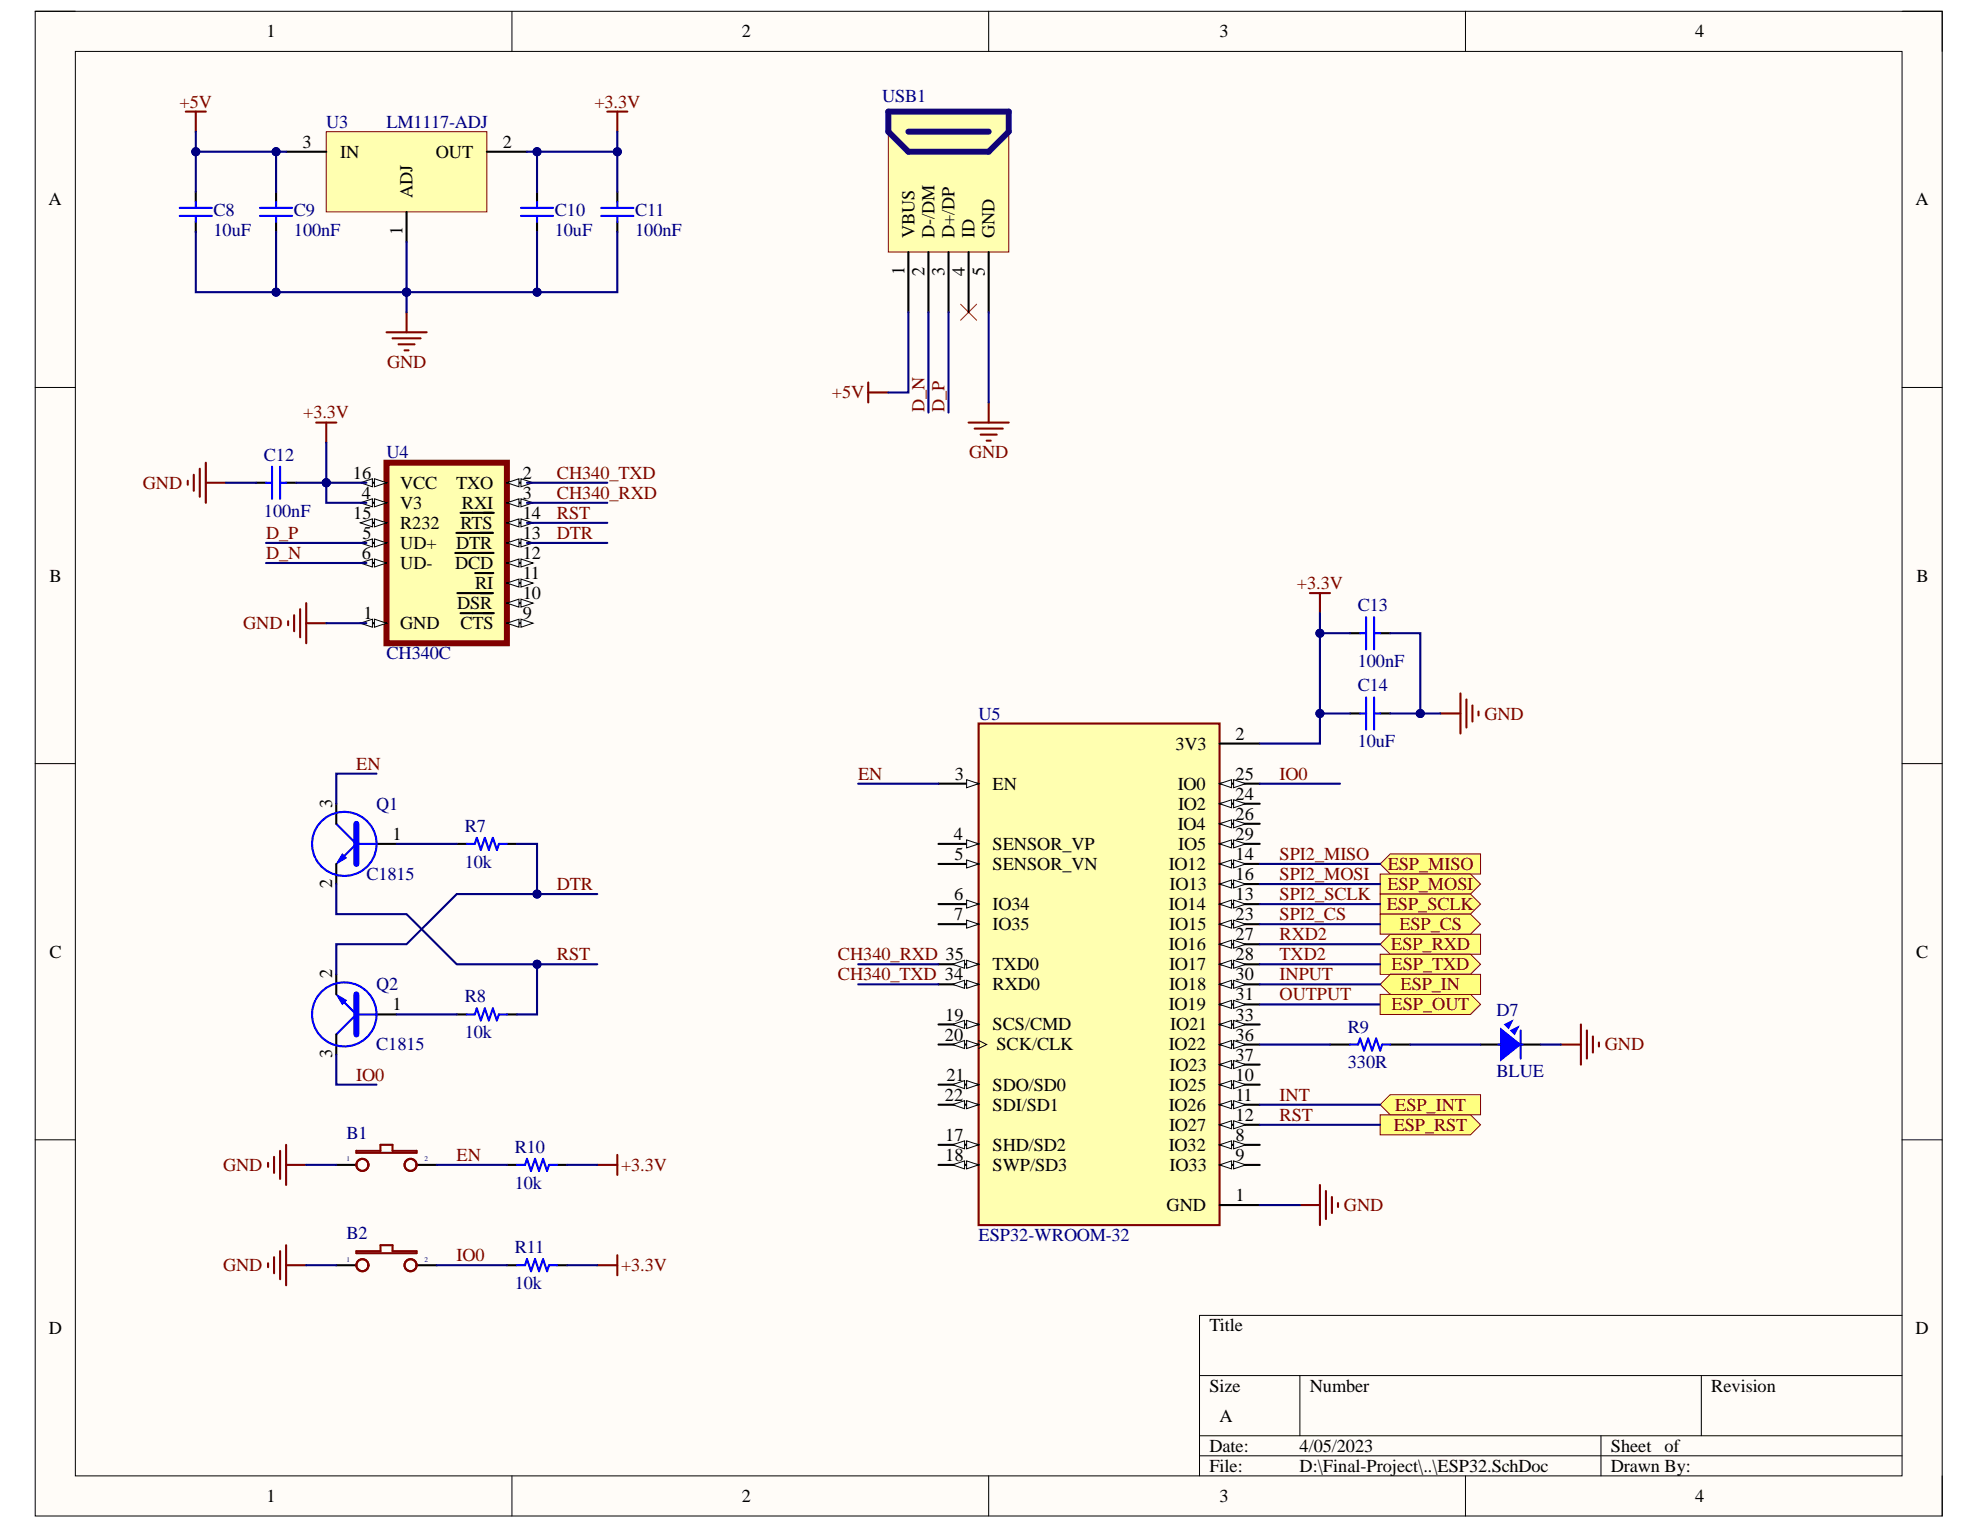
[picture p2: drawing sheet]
<svg xmlns="http://www.w3.org/2000/svg" width="279mm" height="216mm" viewBox="0 0 279 216" stroke-linecap="round" stroke-linejoin="round" font-family="sans-serif">
<path d="M5 1.6h269.1v212.3h-269.1z" fill-rule="evenodd" fill="#fffcf8"/>
<path d="M5 1.6h269.1v212.3h-269.1z" fill="none" stroke="#000" stroke-width=".14"/>
<path d="M10.6 7.3h257.8v201h-257.8z" fill-rule="evenodd" fill="#fffcf8"/>
<g fill="none" stroke="#000" stroke-width=".14">
<path d="M5 1.6h5.6M10.6 7.3h257.8v201h-257.8zM72.2 1.6v5.7M139.5 1.6v5.7M206.8 1.6v5.7M268.4 1.6h5.7v5.7M5 54.7h5.6M268.4 54.7h5.7M5 107.8h5.6M268.4 107.8h5.7M5 160.8h5.6M268.4 160.8h5.7"/>
<path d="M169.3 194.1h99.1M183.4 194.1v8.5M240.1 194.1v8.5M268.4 185.6h-99.1v22.7M72.2 208.3v5.6M139.5 208.3v5.6M169.3 202.6h99.1M169.3 205.4h99.1M206.8 208.3v5.6M225.9 202.6v5.7M274.1 208.3v5.6"/>
</g>
<path d="M184.8 83.7h2.9M186.3 83.7v2.8M183.4 170h2.9M186.3 167.2v5.7M187.1 168.1v3.9M188 168.9v2.3M188.8 169.8v.5" fill="none" stroke="#800000" stroke-width=".3"/>
<path d="M190.5 100.7h1.4M194.8 100.7h1.4" fill="none" stroke="#000" stroke-width=".3"/>
<path d="M192.8 98.4v4.5M193.9 98.4v4.5M191.9 100.7h.9M193.9 100.7h.9" fill="none" stroke="#00f" stroke-width=".3"/>
<path d="M138.1 102.1h34v70.8h-34z" fill-rule="evenodd" fill="#ffffb0"/>
<path d="M138.1 102.1h34v70.8h-34z" fill="none" stroke="#800000" stroke-width=".3"/>
<path d="M132.4 110.6h5.7" fill="none" stroke="#000" stroke-width=".3"/>
<path d="M136.4 110l1.7 .6-1.7 .6z" fill="#f8fcff"/>
<path d="M136.4 110l1.7 .6-1.7 .6z" fill="none" stroke="#000" stroke-width=".14"/>
<path d="M132.4 119.1h5.7" fill="none" stroke="#000" stroke-width=".3"/>
<path d="M136.4 118.5l1.7 .6-1.7 .5z" fill="#f8fcff"/>
<path d="M136.4 118.5l1.7 .6-1.7 .5z" fill="none" stroke="#000" stroke-width=".14"/>
<path d="M132.4 121.9h5.7" fill="none" stroke="#000" stroke-width=".3"/>
<path d="M136.4 121.3l1.7 .6-1.7 .6z" fill="#f8fcff"/>
<path d="M136.4 121.3l1.7 .6-1.7 .6z" fill="none" stroke="#000" stroke-width=".14"/>
<path d="M132.4 127.6h5.7" fill="none" stroke="#000" stroke-width=".3"/>
<path d="M136.4 127l1.7 .6-1.7 .5z" fill="#f8fcff"/>
<path d="M136.4 127l1.7 .6-1.7 .5z" fill="none" stroke="#000" stroke-width=".14"/>
<path d="M132.4 130.4h5.7" fill="none" stroke="#000" stroke-width=".3"/>
<path d="M136.4 129.8l1.7 .6-1.7 .6z" fill="#f8fcff"/>
<path d="M136.4 129.8l1.7 .6-1.7 .6z" fill="none" stroke="#000" stroke-width=".14"/>
<path d="M132.4 136.1h5.7" fill="none" stroke="#000" stroke-width=".3"/>
<path d="M136.4 135.5l1.7 .6-1.7 .5z" fill="#f8fcff"/>
<path d="M136.4 135.5l1.7 .6-1.7 .5z" fill="none" stroke="#000" stroke-width=".14"/>
<path d="M134.4 136.1l1.7-.6v1.1z" fill="#f8fcff"/>
<path d="M134.4 136.1l1.7-.6v1.1z" fill="none" stroke="#000" stroke-width=".14"/>
<path d="M132.4 138.9h5.7" fill="none" stroke="#000" stroke-width=".3"/>
<path d="M136.4 138.3l1.7 .6-1.7 .6z" fill="#f8fcff"/>
<path d="M136.4 138.3l1.7 .6-1.7 .6z" fill="none" stroke="#000" stroke-width=".14"/>
<path d="M134.4 138.9l1.7-.6v1.2z" fill="#f8fcff"/>
<path d="M134.4 138.9l1.7-.6v1.2z" fill="none" stroke="#000" stroke-width=".14"/>
<path d="M132.4 144.6h5.7" fill="none" stroke="#000" stroke-width=".3"/>
<path d="M136.4 144l1.7 .6-1.7 .5z" fill="#f8fcff"/>
<path d="M136.4 144l1.7 .6-1.7 .5z" fill="none" stroke="#000" stroke-width=".14"/>
<path d="M134.4 144.6l1.7-.6v1.1z" fill="#f8fcff"/>
<path d="M134.4 144.6l1.7-.6v1.1z" fill="none" stroke="#000" stroke-width=".14"/>
<path d="M132.4 147.4h5.7" fill="none" stroke="#000" stroke-width=".3"/>
<path d="M136.4 146.8l1.7 .6-1.7 .6z" fill="#f8fcff"/>
<path d="M136.4 146.8l1.7 .6-1.7 .6z" fill="none" stroke="#000" stroke-width=".14"/>
<path d="M134.4 147.4l1.7-.6v1.2z" fill="#f8fcff"/>
<path d="M134.4 147.4l1.7-.6v1.2zM138.1 146.8l1.1 .6-1.1 .6" fill="none" stroke="#000" stroke-width=".14"/>
<path d="M132.4 153.1h5.7" fill="none" stroke="#000" stroke-width=".3"/>
<path d="M136.4 152.5l1.7 .6-1.7 .5z" fill="#f8fcff"/>
<path d="M136.4 152.5l1.7 .6-1.7 .5z" fill="none" stroke="#000" stroke-width=".14"/>
<path d="M134.4 153.1l1.7-.6v1.1z" fill="#f8fcff"/>
<path d="M134.4 153.1l1.7-.6v1.1z" fill="none" stroke="#000" stroke-width=".14"/>
<path d="M132.4 155.9h5.7" fill="none" stroke="#000" stroke-width=".3"/>
<path d="M136.4 155.3l1.7 .6-1.7 .6z" fill="#f8fcff"/>
<path d="M136.4 155.3l1.7 .6-1.7 .6z" fill="none" stroke="#000" stroke-width=".14"/>
<path d="M134.4 155.9l1.7-.6v1.2z" fill="#f8fcff"/>
<path d="M134.4 155.9l1.7-.6v1.2z" fill="none" stroke="#000" stroke-width=".14"/>
<path d="M132.4 161.5h5.7" fill="none" stroke="#000" stroke-width=".3"/>
<path d="M136.4 161l1.7 .5-1.7 .6z" fill="#f8fcff"/>
<path d="M136.4 161l1.7 .5-1.7 .6z" fill="none" stroke="#000" stroke-width=".14"/>
<path d="M134.4 161.5l1.7-.5v1.1z" fill="#f8fcff"/>
<path d="M134.4 161.5l1.7-.5v1.1z" fill="none" stroke="#000" stroke-width=".14"/>
<path d="M132.4 164.4h5.7" fill="none" stroke="#000" stroke-width=".3"/>
<path d="M136.4 163.8l1.7 .6-1.7 .5z" fill="#f8fcff"/>
<path d="M136.4 163.8l1.7 .6-1.7 .5z" fill="none" stroke="#000" stroke-width=".14"/>
<path d="M134.4 164.4l1.7-.6v1.1z" fill="#f8fcff"/>
<path d="M134.4 164.4l1.7-.6v1.1z" fill="none" stroke="#000" stroke-width=".14"/>
<path d="M172.1 104.9h5.7M172.1 110.6h5.7" fill="none" stroke="#000" stroke-width=".3"/>
<path d="M172.1 110.6l1.7-.6v1.2z" fill="#f8fcff"/>
<path d="M172.1 110.6l1.7-.6v1.2z" fill="none" stroke="#000" stroke-width=".14"/>
<path d="M174.1 110l1.7 .6-1.7 .6z" fill="#f8fcff"/>
<path d="M174.1 110l1.7 .6-1.7 .6z" fill="none" stroke="#000" stroke-width=".14"/>
<path d="M172.1 113.4h5.7" fill="none" stroke="#000" stroke-width=".3"/>
<path d="M172.1 113.4l1.7-.5v1.1z" fill="#f8fcff"/>
<path d="M172.1 113.4l1.7-.5v1.1z" fill="none" stroke="#000" stroke-width=".14"/>
<path d="M174.1 112.9l1.7 .5-1.7 .6z" fill="#f8fcff"/>
<path d="M174.1 112.9l1.7 .5-1.7 .6z" fill="none" stroke="#000" stroke-width=".14"/>
<path d="M172.1 116.2h5.7" fill="none" stroke="#000" stroke-width=".3"/>
<path d="M172.1 116.2l1.7-.5v1.1z" fill="#f8fcff"/>
<path d="M172.1 116.2l1.7-.5v1.1z" fill="none" stroke="#000" stroke-width=".14"/>
<path d="M174.1 115.7l1.7 .5-1.7 .6z" fill="#f8fcff"/>
<path d="M174.1 115.7l1.7 .5-1.7 .6z" fill="none" stroke="#000" stroke-width=".14"/>
<path d="M172.1 119.1h5.7" fill="none" stroke="#000" stroke-width=".3"/>
<path d="M172.1 119.1l1.7-.6v1.1z" fill="#f8fcff"/>
<path d="M172.1 119.1l1.7-.6v1.1z" fill="none" stroke="#000" stroke-width=".14"/>
<path d="M174.1 118.5l1.7 .6-1.7 .5z" fill="#f8fcff"/>
<path d="M174.1 118.5l1.7 .6-1.7 .5z" fill="none" stroke="#000" stroke-width=".14"/>
<path d="M172.1 121.9h5.7" fill="none" stroke="#000" stroke-width=".3"/>
<path d="M172.1 121.9l1.7-.6v1.2z" fill="#f8fcff"/>
<path d="M172.1 121.9l1.7-.6v1.2z" fill="none" stroke="#000" stroke-width=".14"/>
<path d="M174.1 121.3l1.7 .6-1.7 .6z" fill="#f8fcff"/>
<path d="M174.1 121.3l1.7 .6-1.7 .6z" fill="none" stroke="#000" stroke-width=".14"/>
<path d="M172.1 124.8h5.7" fill="none" stroke="#000" stroke-width=".3"/>
<path d="M172.1 124.8l1.7-.6v1.1z" fill="#f8fcff"/>
<path d="M172.1 124.8l1.7-.6v1.1z" fill="none" stroke="#000" stroke-width=".14"/>
<path d="M174.1 124.2l1.7 .6-1.7 .5z" fill="#f8fcff"/>
<path d="M174.1 124.2l1.7 .6-1.7 .5z" fill="none" stroke="#000" stroke-width=".14"/>
<path d="M172.1 127.6h5.7" fill="none" stroke="#000" stroke-width=".3"/>
<path d="M172.1 127.6l1.7-.6v1.1z" fill="#f8fcff"/>
<path d="M172.1 127.6l1.7-.6v1.1z" fill="none" stroke="#000" stroke-width=".14"/>
<path d="M174.1 127l1.7 .6-1.7 .5z" fill="#f8fcff"/>
<path d="M174.1 127l1.7 .6-1.7 .5z" fill="none" stroke="#000" stroke-width=".14"/>
<path d="M172.1 130.4h5.7" fill="none" stroke="#000" stroke-width=".3"/>
<path d="M172.1 130.4l1.7-.6v1.2z" fill="#f8fcff"/>
<path d="M172.1 130.4l1.7-.6v1.2z" fill="none" stroke="#000" stroke-width=".14"/>
<path d="M174.1 129.8l1.7 .6-1.7 .6z" fill="#f8fcff"/>
<path d="M174.1 129.8l1.7 .6-1.7 .6z" fill="none" stroke="#000" stroke-width=".14"/>
<path d="M172.1 133.2h5.7" fill="none" stroke="#000" stroke-width=".3"/>
<path d="M172.1 133.2l1.7-.5v1.1z" fill="#f8fcff"/>
<path d="M172.1 133.2l1.7-.5v1.1z" fill="none" stroke="#000" stroke-width=".14"/>
<path d="M174.1 132.7l1.7 .5-1.7 .6z" fill="#f8fcff"/>
<path d="M174.1 132.7l1.7 .5-1.7 .6z" fill="none" stroke="#000" stroke-width=".14"/>
<path d="M172.1 136.1h5.7" fill="none" stroke="#000" stroke-width=".3"/>
<path d="M172.1 136.1l1.7-.6v1.1z" fill="#f8fcff"/>
<path d="M172.1 136.1l1.7-.6v1.1z" fill="none" stroke="#000" stroke-width=".14"/>
<path d="M174.1 135.5l1.7 .6-1.7 .5z" fill="#f8fcff"/>
<path d="M174.1 135.5l1.7 .6-1.7 .5z" fill="none" stroke="#000" stroke-width=".14"/>
<path d="M172.1 138.9h5.7" fill="none" stroke="#000" stroke-width=".3"/>
<path d="M172.1 138.9l1.7-.6v1.2z" fill="#f8fcff"/>
<path d="M172.1 138.9l1.7-.6v1.2z" fill="none" stroke="#000" stroke-width=".14"/>
<path d="M174.1 138.3l1.7 .6-1.7 .6z" fill="#f8fcff"/>
<path d="M174.1 138.3l1.7 .6-1.7 .6z" fill="none" stroke="#000" stroke-width=".14"/>
<path d="M172.1 141.7h5.7" fill="none" stroke="#000" stroke-width=".3"/>
<path d="M172.1 141.7l1.7-.5v1.1z" fill="#f8fcff"/>
<path d="M172.1 141.7l1.7-.5v1.1z" fill="none" stroke="#000" stroke-width=".14"/>
<path d="M174.1 141.2l1.7 .5-1.7 .6z" fill="#f8fcff"/>
<path d="M174.1 141.2l1.7 .5-1.7 .6z" fill="none" stroke="#000" stroke-width=".14"/>
<path d="M172.1 144.6h5.7" fill="none" stroke="#000" stroke-width=".3"/>
<path d="M172.1 144.6l1.7-.6v1.1z" fill="#f8fcff"/>
<path d="M172.1 144.6l1.7-.6v1.1z" fill="none" stroke="#000" stroke-width=".14"/>
<path d="M174.1 144l1.7 .6-1.7 .5z" fill="#f8fcff"/>
<path d="M174.1 144l1.7 .6-1.7 .5z" fill="none" stroke="#000" stroke-width=".14"/>
<path d="M172.1 147.4h5.7" fill="none" stroke="#000" stroke-width=".3"/>
<path d="M172.1 147.4l1.7-.6v1.2z" fill="#f8fcff"/>
<path d="M172.1 147.4l1.7-.6v1.2z" fill="none" stroke="#000" stroke-width=".14"/>
<path d="M174.1 146.8l1.7 .6-1.7 .6z" fill="#f8fcff"/>
<path d="M174.1 146.8l1.7 .6-1.7 .6z" fill="none" stroke="#000" stroke-width=".14"/>
<path d="M172.1 150.2h5.7" fill="none" stroke="#000" stroke-width=".3"/>
<path d="M172.1 150.2l1.7-.5v1.1z" fill="#f8fcff"/>
<path d="M172.1 150.2l1.7-.5v1.1z" fill="none" stroke="#000" stroke-width=".14"/>
<path d="M174.1 149.7l1.7 .5-1.7 .6z" fill="#f8fcff"/>
<path d="M174.1 149.7l1.7 .5-1.7 .6z" fill="none" stroke="#000" stroke-width=".14"/>
<path d="M172.1 153.1h5.7" fill="none" stroke="#000" stroke-width=".3"/>
<path d="M172.1 153.1l1.7-.6v1.1z" fill="#f8fcff"/>
<path d="M172.1 153.1l1.7-.6v1.1z" fill="none" stroke="#000" stroke-width=".14"/>
<path d="M174.1 152.5l1.7 .6-1.7 .5z" fill="#f8fcff"/>
<path d="M174.1 152.5l1.7 .6-1.7 .5z" fill="none" stroke="#000" stroke-width=".14"/>
<path d="M172.1 155.9h5.7" fill="none" stroke="#000" stroke-width=".3"/>
<path d="M172.1 155.9l1.7-.6v1.2z" fill="#f8fcff"/>
<path d="M172.1 155.9l1.7-.6v1.2z" fill="none" stroke="#000" stroke-width=".14"/>
<path d="M174.1 155.3l1.7 .6-1.7 .6z" fill="#f8fcff"/>
<path d="M174.1 155.3l1.7 .6-1.7 .6z" fill="none" stroke="#000" stroke-width=".14"/>
<path d="M172.1 158.7h5.7" fill="none" stroke="#000" stroke-width=".3"/>
<path d="M172.1 158.7l1.7-.5v1.1z" fill="#f8fcff"/>
<path d="M172.1 158.7l1.7-.5v1.1z" fill="none" stroke="#000" stroke-width=".14"/>
<path d="M174.1 158.2l1.7 .5-1.7 .6z" fill="#f8fcff"/>
<path d="M174.1 158.2l1.7 .5-1.7 .6z" fill="none" stroke="#000" stroke-width=".14"/>
<path d="M172.1 161.6h5.7" fill="none" stroke="#000" stroke-width=".3"/>
<path d="M172.1 161.6l1.7-.6v1.1z" fill="#f8fcff"/>
<path d="M172.1 161.6l1.7-.6v1.1z" fill="none" stroke="#000" stroke-width=".14"/>
<path d="M174.1 161l1.7 .6-1.7 .5z" fill="#f8fcff"/>
<path d="M174.1 161l1.7 .6-1.7 .5z" fill="none" stroke="#000" stroke-width=".14"/>
<path d="M172.1 164.4h5.7" fill="none" stroke="#000" stroke-width=".3"/>
<path d="M172.1 164.4l1.7-.6v1.1z" fill="#f8fcff"/>
<path d="M172.1 164.4l1.7-.6v1.1z" fill="none" stroke="#000" stroke-width=".14"/>
<path d="M174.1 163.8l1.7 .6-1.7 .5z" fill="#f8fcff"/>
<path d="M174.1 163.8l1.7 .6-1.7 .5z" fill="none" stroke="#000" stroke-width=".14"/>
<path d="M172.1 170h5.7" fill="none" stroke="#000" stroke-width=".3"/>
<path d="M46 18.6h22.7v11.3h-22.7z" fill-rule="evenodd" fill="#ffffb0"/>
<path d="M46 18.6h22.7v11.3h-22.7z" fill="none" stroke="#800000" stroke-width=".14"/>
<path d="M27.6 27.1v1.4M27.6 31.3v1.4M39 27.1v1.4M39 31.3v1.4M40.4 21.4h5.6M57.4 29.9v4.3M68.7 21.4h5.7M75.8 27.1v1.4M75.8 31.3v1.4M87.1 27.1v1.4M87.1 31.3v1.4" fill="none" stroke="#000" stroke-width=".3"/>
<g fill="none" stroke="#00f" stroke-width=".3">
<path d="M25.4 30.5h4.5M25.4 29.3h4.5M27.6 28.5v.8M27.6 30.5v.8M36.7 30.5h4.5M36.7 29.3h4.5M39 28.5v.8M39 30.5v.8M73.5 30.5h4.5M73.5 29.3h4.5M75.8 28.5v.8M75.8 30.5v.8"/>
<path d="M84.8 30.5h4.6M84.8 29.3h4.6M87.1 28.5v.8M87.1 30.5v.8"/>
</g>
<g fill="none" stroke="#800000" stroke-width=".3">
<path d="M26.2 15.7h2.8M27.6 15.7v2.9M85.7 15.7h2.8M87.1 15.7v2.9M54.5 46.9h5.7M55.4 47.7h4M56.2 48.6h2.3M57.1 49.4h.6M57.4 44.1v2.8M40.7 87.7v.5M41.5 86.8v2.3M42.4 86v3.9"/>
<path d="M43.2 85.1v5.7M43.2 87.9h2.8"/>
</g>
<path d="M54.5 65.3h17v25.5h-17z" fill-rule="evenodd" fill="#ffffb0"/>
<path d="M54.5 65.3h17v25.5h-17z" fill="none" stroke="#800000" stroke-width=".84"/>
<path d="M51.7 68.1h2.8" fill="none" stroke="#000" stroke-width=".3"/>
<path d="M52.8 67.6l1.7 .5-1.7 .6z" fill="#f8fcff"/>
<path d="M52.8 67.6l1.7 .5-1.7 .6z" fill="none" stroke="#000" stroke-width=".14"/>
<path d="M50.9 68.1l1.7-.5v1.1z" fill="#f8fcff"/>
<path d="M50.9 68.1l1.7-.5v1.1z" fill="none" stroke="#000" stroke-width=".14"/>
<path d="M51.7 71h2.8" fill="none" stroke="#000" stroke-width=".3"/>
<path d="M52.8 70.4l1.7 .6-1.7 .5z" fill="#f8fcff"/>
<path d="M52.8 70.4l1.7 .6-1.7 .5z" fill="none" stroke="#000" stroke-width=".14"/>
<path d="M50.9 71l1.7-.6v1.1z" fill="#f8fcff"/>
<path d="M50.9 71l1.7-.6v1.1z" fill="none" stroke="#000" stroke-width=".14"/>
<path d="M51.7 73.8h2.8" fill="none" stroke="#000" stroke-width=".3"/>
<path d="M52.8 73.2l1.7 .6-1.7 .6z" fill="#f8fcff"/>
<path d="M52.8 73.2l1.7 .6-1.7 .6z" fill="none" stroke="#000" stroke-width=".14"/>
<path d="M50.9 73.8l1.7-.6v1.2z" fill="#f8fcff"/>
<path d="M50.9 73.8l1.7-.6v1.2z" fill="none" stroke="#000" stroke-width=".14"/>
<path d="M51.7 76.6h2.8" fill="none" stroke="#000" stroke-width=".3"/>
<path d="M52.8 76l1.7 .6-1.7 .6z" fill="#f8fcff"/>
<path d="M52.8 76l1.7 .6-1.7 .6z" fill="none" stroke="#000" stroke-width=".14"/>
<path d="M50.9 76.6l1.7-.6v1.2z" fill="#f8fcff"/>
<path d="M50.9 76.6l1.7-.6v1.2z" fill="none" stroke="#000" stroke-width=".14"/>
<path d="M51.7 79.4h2.8" fill="none" stroke="#000" stroke-width=".3"/>
<path d="M52.8 78.9l1.7 .5-1.7 .6z" fill="#f8fcff"/>
<path d="M52.8 78.9l1.7 .5-1.7 .6z" fill="none" stroke="#000" stroke-width=".14"/>
<path d="M50.9 79.4l1.7-.5v1.1z" fill="#f8fcff"/>
<path d="M50.9 79.4l1.7-.5v1.1z" fill="none" stroke="#000" stroke-width=".14"/>
<path d="M51.7 87.9h2.8" fill="none" stroke="#000" stroke-width=".3"/>
<path d="M52.8 87.4l1.7 .5-1.7 .6z" fill="#f8fcff"/>
<path d="M52.8 87.4l1.7 .5-1.7 .6z" fill="none" stroke="#000" stroke-width=".14"/>
<path d="M50.9 87.9l1.7-.5v1.1z" fill="#f8fcff"/>
<path d="M50.9 87.9l1.7-.5v1.1z" fill="none" stroke="#000" stroke-width=".14"/>
<path d="M71.5 68.1h2.9" fill="none" stroke="#000" stroke-width=".3"/>
<path d="M71.5 68.1l1.7-.5v1.1z" fill="#f8fcff"/>
<path d="M71.5 68.1l1.7-.5v1.1z" fill="none" stroke="#000" stroke-width=".14"/>
<path d="M73.5 67.6l1.7 .5-1.7 .6z" fill="#f8fcff"/>
<path d="M73.5 67.6l1.7 .5-1.7 .6z" fill="none" stroke="#000" stroke-width=".14"/>
<path d="M71.5 71h2.9" fill="none" stroke="#000" stroke-width=".3"/>
<path d="M71.5 71l1.7-.6v1.1z" fill="#f8fcff"/>
<path d="M71.5 71l1.7-.6v1.1z" fill="none" stroke="#000" stroke-width=".14"/>
<path d="M73.5 70.4l1.7 .6-1.7 .5z" fill="#f8fcff"/>
<path d="M73.5 70.4l1.7 .6-1.7 .5z" fill="none" stroke="#000" stroke-width=".14"/>
<path d="M71.5 73.8h2.9" fill="none" stroke="#000" stroke-width=".3"/>
<path d="M71.5 73.8l1.7-.6v1.2z" fill="#f8fcff"/>
<path d="M71.5 73.8l1.7-.6v1.2z" fill="none" stroke="#000" stroke-width=".14"/>
<path d="M73.5 73.2l1.7 .6-1.7 .6z" fill="#f8fcff"/>
<path d="M73.5 73.2l1.7 .6-1.7 .6z" fill="none" stroke="#000" stroke-width=".14"/>
<path d="M65 72.4h4.7M71.5 76.6h2.9" fill="none" stroke="#000" stroke-width=".3"/>
<path d="M71.5 76.6l1.7-.6v1.2z" fill="#f8fcff"/>
<path d="M71.5 76.6l1.7-.6v1.2z" fill="none" stroke="#000" stroke-width=".14"/>
<path d="M73.5 76l1.7 .6-1.7 .6z" fill="#f8fcff"/>
<path d="M73.5 76l1.7 .6-1.7 .6z" fill="none" stroke="#000" stroke-width=".14"/>
<path d="M64.4 75.2h5.1M71.5 79.4h2.9" fill="none" stroke="#000" stroke-width=".3"/>
<path d="M71.5 79.4l1.7-.5v1.1z" fill="#f8fcff"/>
<path d="M71.5 79.4l1.7-.5v1.1z" fill="none" stroke="#000" stroke-width=".14"/>
<path d="M73.5 78.9l1.7 .5-1.7 .6z" fill="#f8fcff"/>
<path d="M73.5 78.9l1.7 .5-1.7 .6z" fill="none" stroke="#000" stroke-width=".14"/>
<path d="M64.2 78h5.4M71.5 82.3h2.9" fill="none" stroke="#000" stroke-width=".3"/>
<path d="M71.5 82.3l1.7-.6v1.1z" fill="#f8fcff"/>
<path d="M71.5 82.3l1.7-.6v1.1z" fill="none" stroke="#000" stroke-width=".14"/>
<path d="M73.5 81.7l1.7 .6-1.7 .5z" fill="#f8fcff"/>
<path d="M73.5 81.7l1.7 .6-1.7 .5z" fill="none" stroke="#000" stroke-width=".14"/>
<path d="M67.1 80.9h2.5M71.5 85.1h2.9" fill="none" stroke="#000" stroke-width=".3"/>
<path d="M71.5 85.1l1.7-.6v1.2z" fill="#f8fcff"/>
<path d="M71.5 85.1l1.7-.6v1.2z" fill="none" stroke="#000" stroke-width=".14"/>
<path d="M73.5 84.5l1.7 .6-1.7 .6z" fill="#f8fcff"/>
<path d="M73.5 84.5l1.7 .6-1.7 .6z" fill="none" stroke="#000" stroke-width=".14"/>
<path d="M64.6 83.7h4.9M71.5 87.9h2.9" fill="none" stroke="#000" stroke-width=".3"/>
<path d="M71.5 87.9l1.7-.5v1.1z" fill="#f8fcff"/>
<path d="M71.5 87.9l1.7-.5v1.1z" fill="none" stroke="#000" stroke-width=".14"/>
<path d="M73.5 87.4l1.7 .5-1.7 .6z" fill="#f8fcff"/>
<path d="M73.5 87.4l1.7 .5-1.7 .6z" fill="none" stroke="#000" stroke-width=".14"/>
<path d="M36.1 68.1h1.4M40.4 68.1h1.4M65 86.5h4.7" fill="none" stroke="#000" stroke-width=".3"/>
<path d="M44.6 59.6h2.9M46 59.6v2.9M26.5 67.8v.6M27.3 67v2.3M28.2 66.1v4M29 65.3v5.7M29 68.1h2.9" fill="none" stroke="#800000" stroke-width=".3"/>
<path d="M37.5 68.1h.9M38.4 65.9v4.5M39.5 65.9v4.5M39.5 68.1h.9M48 140.9l2.3 2.2-2.8 2.9" fill="none" stroke="#00f" stroke-width=".3"/>
<path d="M50.3 140.3v5.7" fill="none" stroke="#00f" stroke-width=".84"/>
<path d="M47.5 140.3l1.4 .9-.6 .5z" fill="#00f"/>
<path d="M47.5 140.3l1.4 .9-.6 .5z" fill="none" stroke="#00f" stroke-width=".14"/>
<path d="M47.5 137.5v2.8M47.5 146v2.8M53.1 143.1h2.9" fill="none" stroke="#000" stroke-width=".3"/>
<path d="M47.5 116.3l2.8 2.8-2.3 2.2M44.6 141a4.6 4.6 0 0 1 7.7-.5 4.6 4.6 0 0 1-2.9 7.1 4.6 4.6 0 0 1-5.2-5.6l.3-.8M50.3 143.1h2.8" fill="none" stroke="#00f" stroke-width=".3"/>
<path d="M50.3 116.3v5.6" fill="none" stroke="#00f" stroke-width=".84"/>
<path d="M48.3 120.5l.6 .6-1.4 .8z" fill="#00f"/>
<path d="M48.3 120.5l.6 .6-1.4 .8z" fill="none" stroke="#00f" stroke-width=".14"/>
<path d="M47.5 113.4v2.9M53.1 119.1h2.9M64.5 119.1h1.4M71.5 119.1h1.4M47.5 121.9v2.8M64.5 143.1h1.4M71.5 143.1h1.4M71.5 164.4h1.4M71.5 178.5h1.4M78.6 164.4h1.4M78.6 178.5h1.4" fill="none" stroke="#000" stroke-width=".3"/>
<path d="M50.3 119.1h2.8M65.9 119.1h1.1l.3-.9 .5 1.7 .6-1.7 .6 1.7 .5-1.7 .6 1.7 .3-.8h1.1M44.5 121a4.5 4.5 0 0 1 4.1-6.5 4.5 4.5 0 0 1 4.1 6.5 4.5 4.5 0 0 1-7.7 .9l-.4-.7M65.9 143.1h1.1l.3-.8 .5 1.7 .6-1.7 .6 1.7 .5-1.7 .6 1.7 .3-.9h1.1M72.9 164.4h1.2l.3-.9 .5 1.7 .6-1.7 .6 1.7 .5-1.7 .6 1.7 .3-.8h1.1M72.9 178.5h1.2l.3-.8 .5 1.7 .6-1.7 .6 1.7 .5-1.7 .6 1.7 .3-.9h1.1" fill="none" stroke="#00f" stroke-width=".3"/>
<g fill="none" stroke="#800000" stroke-width=".3">
<path d="M122.5 54v2.8M122.5 55.4h2.8M136.7 59.6h5.6M139.5 56.8v2.8M137.5 60.5h4M138.4 61.3h2.2M139.2 62.2h.6M37.8 164.1v.6M37.8 178.3v.5M38.7 163.2v2.3M38.7 177.4v2.3M39.5 162.4v4"/>
<path d="M39.5 176.6v3.9M40.4 161.5v5.7M40.4 175.7v5.7M40.4 178.5h2.8M40.4 164.4h2.8M84.3 178.5h2.8M84.3 164.4h2.8M87.1 163v2.8M87.1 177.1v2.9"/>
</g>
<path d="M135.5 42.9l2.3 2.3M137.8 42.9l-2.3 2.3" fill="none" stroke="#f00" stroke-width=".14"/>
<path d="M125.3 15.7h17v19.9h-17z" fill-rule="evenodd" fill="#ffffb0"/>
<path d="M125.3 15.7h17v19.9h-17z" fill="none" stroke="#800000" stroke-width=".14"/>
<path d="M128.2 35.6v8.5M131 35.6v8.5M133.8 35.6v8.5M136.7 35.6v8.5M139.5 35.6v8.5M190.5 89.4h1.4M194.8 89.4h1.4" fill="none" stroke="#000" stroke-width=".3"/>
<path d="M125.3 15.7h17v2.9l-2.8 2.8h-11.3l-2.9-2.8zM128.2 18.6h11.3" fill="none" stroke="#11037f" stroke-width=".84"/>
<path d="M191.9 89.4h.9M192.8 87.1v4.5M193.9 87.1v4.5M193.9 89.4h.9" fill="none" stroke="#00f" stroke-width=".3"/>
<path d="M206.1 97.8v5.7M206.9 98.7v4M207.8 99.5v2.3M203.3 100.7h2.8M208.6 100.4v.6" fill="none" stroke="#800000" stroke-width=".3"/>
<path d="M194.8 133.2l1.4-1.4h12.7v2.9h-12.7z" fill-rule="evenodd" fill="#ffff80"/>
<path d="M194.8 133.2l1.4-1.4h12.7v2.9h-12.7z" fill="none" stroke="#800000" stroke-width=".14"/>
<path d="M194.8 134.7h12.7l1.4 1.4-1.4 1.4h-12.7z" fill-rule="evenodd" fill="#ffff80"/>
<path d="M194.8 134.7h12.7l1.4 1.4-1.4 1.4h-12.7z" fill="none" stroke="#800000" stroke-width=".14"/>
<path d="M212.3 144.6l1.1-.6-.5 1.1z" fill="#00f"/>
<path d="M212.3 144.6l1.1-.6-.5 1.1z" fill="none" stroke="#00f" stroke-width=".14"/>
<path d="M213.2 145.4l1.1-.6-.6 1.2z" fill="#00f"/>
<path d="M213.2 145.4l1.1-.6-.6 1.2z" fill="none" stroke="#00f" stroke-width=".14"/>
<path d="M211.8 145.1l2.8 2.3-2.8 2.3z" fill="#00f"/>
<path d="M211.8 145.1l2.8 2.3-2.8 2.3z" fill="none" stroke="#00f" stroke-width=".14"/>
<path d="M190.5 147.4h1.1l.3-.9 .6 1.7 .6-1.7 .5 1.7 .6-1.7 .6 1.7 .2-.8h1.2M211.5 147.4h.8M214.3 147.4h.6M214.6 145.4v4" fill="none" stroke="#00f" stroke-width=".3"/>
<path d="M187.7 147.4h2.8M196.2 147.4h2.8M208.9 147.4h2.9M214.6 147.4h2.8M47.5 164.4h2.8M47.5 178.5h2.8M58.8 164.4h2.8M58.8 178.5h2.8" fill="none" stroke="#000" stroke-width=".3"/>
<g fill="none" stroke="#800000" stroke-width=".3">
<path d="M220.2 147.4h2.9M223.1 144.6v5.6M223.9 145.4v4M224.8 146.3v2.2M225.6 147.1v.6M50.3 162.4h3.4v-.9h1.7v.9h3.4v.3h-8.5zM50.3 176.6h3.4v-.9h1.7v.9h3.4v.2h-8.5z"/>
<circle cx="51.1" cy="164.4" r=".85"/>
<circle cx="51.1" cy="178.5" r=".85"/>
<circle cx="57.9" cy="178.5" r=".85"/>
<circle cx="57.9" cy="164.4" r=".85"/>
</g>
<path d="M194.8 121.9l1.4-1.4h12.7v2.8h-12.7z" fill-rule="evenodd" fill="#ffff80"/>
<path d="M194.8 121.9l1.4-1.4h12.7v2.8h-12.7z" fill="none" stroke="#800000" stroke-width=".14"/>
<path d="M194.8 123.3h12.7l1.4 1.5-1.4 1.4h-12.7z" fill-rule="evenodd" fill="#ffff80"/>
<path d="M194.8 123.3h12.7l1.4 1.5-1.4 1.4h-12.7z" fill="none" stroke="#800000" stroke-width=".14"/>
<path d="M194.8 126.2h12.7l1.4 1.4-1.4 1.4h-12.7z" fill-rule="evenodd" fill="#ffff80"/>
<path d="M194.8 126.2h12.7l1.4 1.4-1.4 1.4h-12.7z" fill="none" stroke="#800000" stroke-width=".14"/>
<path d="M194.8 129h12.7l1.4 1.4-1.4 1.4h-12.7z" fill-rule="evenodd" fill="#ffff80"/>
<path d="M194.8 129h12.7l1.4 1.4-1.4 1.4h-12.7z" fill="none" stroke="#800000" stroke-width=".14"/>
<path d="M194.8 157.3h12.7l1.4 1.4-1.4 1.4h-12.7z" fill-rule="evenodd" fill="#ffff80"/>
<path d="M194.8 157.3h12.7l1.4 1.4-1.4 1.4h-12.7z" fill="none" stroke="#800000" stroke-width=".14"/>
<path d="M194.8 155.9l1.4-1.4h12.7v2.8h-12.7z" fill-rule="evenodd" fill="#ffff80"/>
<path d="M194.8 155.9l1.4-1.4h12.7v2.8h-12.7z" fill="none" stroke="#800000" stroke-width=".14"/>
<path d="M194.8 138.9l1.4-1.4h12.7v2.8h-12.7z" fill-rule="evenodd" fill="#ffff80"/>
<path d="M194.8 138.9l1.4-1.4h12.7v2.8h-12.7z" fill="none" stroke="#800000" stroke-width=".14"/>
<path d="M39 21.4v5.7M121.1 110.6h11.3M177.8 110.6h11.3M121.1 136.1h11.3M121.1 138.9h11.3M177.8 170h5.6" fill="none" stroke="#000080" stroke-width=".3"/>
<circle cx="39" cy="21.4" r=".57" fill="#000080"/>
<circle cx="39" cy="21.4" r=".57" fill="none" stroke="#000080" stroke-width=".14"/>
<path d="M40.4 21.4h-12.8v5.7" fill="none" stroke="#000080" stroke-width=".3"/>
<circle cx="27.6" cy="21.4" r=".57" fill="#000080"/>
<circle cx="27.6" cy="21.4" r=".57" fill="none" stroke="#000080" stroke-width=".14"/>
<circle cx="39" cy="21.4" r=".57" fill="#000080"/>
<circle cx="39" cy="21.4" r=".57" fill="none" stroke="#000080" stroke-width=".14"/>
<path d="M27.6 32.7v8.5h29.8v-7" fill="none" stroke="#000080" stroke-width=".3"/>
<circle cx="39" cy="41.2" r=".57" fill="#000080"/>
<circle cx="39" cy="41.2" r=".57" fill="none" stroke="#000080" stroke-width=".14"/>
<circle cx="57.4" cy="41.2" r=".57" fill="#000080"/>
<circle cx="57.4" cy="41.2" r=".57" fill="none" stroke="#000080" stroke-width=".14"/>
<path d="M39 32.7v8.5" fill="none" stroke="#000080" stroke-width=".3"/>
<circle cx="39" cy="41.2" r=".57" fill="#000080"/>
<circle cx="39" cy="41.2" r=".57" fill="none" stroke="#000080" stroke-width=".14"/>
<path d="M87.1 32.7v8.5h-29.7" fill="none" stroke="#000080" stroke-width=".3"/>
<circle cx="57.4" cy="41.2" r=".57" fill="#000080"/>
<circle cx="57.4" cy="41.2" r=".57" fill="none" stroke="#000080" stroke-width=".14"/>
<circle cx="75.8" cy="41.2" r=".57" fill="#000080"/>
<circle cx="75.8" cy="41.2" r=".57" fill="none" stroke="#000080" stroke-width=".14"/>
<path d="M75.8 32.7v8.5" fill="none" stroke="#000080" stroke-width=".3"/>
<circle cx="75.8" cy="41.2" r=".57" fill="#000080"/>
<circle cx="75.8" cy="41.2" r=".57" fill="none" stroke="#000080" stroke-width=".14"/>
<path d="M75.8 21.4v5.7" fill="none" stroke="#000080" stroke-width=".3"/>
<circle cx="75.8" cy="21.4" r=".57" fill="#000080"/>
<circle cx="75.8" cy="21.4" r=".57" fill="none" stroke="#000080" stroke-width=".14"/>
<path d="M27.6 18.6v2.8" fill="none" stroke="#000080" stroke-width=".3"/>
<circle cx="27.6" cy="21.4" r=".57" fill="#000080"/>
<circle cx="27.6" cy="21.4" r=".57" fill="none" stroke="#000080" stroke-width=".14"/>
<path d="M74.4 21.4h12.7v5.7" fill="none" stroke="#000080" stroke-width=".3"/>
<circle cx="75.8" cy="21.4" r=".57" fill="#000080"/>
<circle cx="75.8" cy="21.4" r=".57" fill="none" stroke="#000080" stroke-width=".14"/>
<circle cx="87.1" cy="21.4" r=".57" fill="#000080"/>
<circle cx="87.1" cy="21.4" r=".57" fill="none" stroke="#000080" stroke-width=".14"/>
<path d="M87.1 18.6v2.8" fill="none" stroke="#000080" stroke-width=".3"/>
<circle cx="87.1" cy="21.4" r=".57" fill="#000080"/>
<circle cx="87.1" cy="21.4" r=".57" fill="none" stroke="#000080" stroke-width=".14"/>
<path d="M57.4 41.2v2.9" fill="none" stroke="#000080" stroke-width=".3"/>
<circle cx="57.4" cy="41.2" r=".57" fill="#000080"/>
<circle cx="57.4" cy="41.2" r=".57" fill="none" stroke="#000080" stroke-width=".14"/>
<path d="M37.5 76.6h14.2M37.5 79.4h14.2M46 62.5v5.6h5.7M74.4 71h11.3" fill="none" stroke="#000080" stroke-width=".3"/>
<circle cx="46" cy="68.1" r=".57" fill="#000080"/>
<circle cx="46" cy="68.1" r=".57" fill="none" stroke="#000080" stroke-width=".14"/>
<path d="M46 68.1v2.9h5.7" fill="none" stroke="#000080" stroke-width=".3"/>
<circle cx="46" cy="68.1" r=".57" fill="#000080"/>
<circle cx="46" cy="68.1" r=".57" fill="none" stroke="#000080" stroke-width=".14"/>
<path d="M41.8 68.1h4.2M74.4 76.6h11.3M74.4 73.8h11.3M74.4 68.1h11.3M46 87.9h5.7" fill="none" stroke="#000080" stroke-width=".3"/>
<circle cx="46" cy="68.1" r=".57" fill="#000080"/>
<circle cx="46" cy="68.1" r=".57" fill="none" stroke="#000080" stroke-width=".14"/>
<path d="M31.9 68.1h4.2M53.1 109.2h-5.6v4.2M56 119.1h8.5M72.9 119.1h2.9v7.1h8.5M47.5 148.8v4.3h5.6M56 143.1h8.5" fill="none" stroke="#000080" stroke-width=".3"/>
<circle cx="75.8" cy="126.2" r=".57" fill="#000080"/>
<circle cx="75.8" cy="126.2" r=".57" fill="none" stroke="#000080" stroke-width=".14"/>
<path d="M84.3 136.1h-8.5v7h-2.9" fill="none" stroke="#000080" stroke-width=".3"/>
<circle cx="75.8" cy="136.1" r=".57" fill="#000080"/>
<circle cx="75.8" cy="136.1" r=".57" fill="none" stroke="#000080" stroke-width=".14"/>
<path d="M47.5 124.7v4.3h9.9l7.1 7.1h11.3" fill="none" stroke="#000080" stroke-width=".3"/>
<circle cx="75.8" cy="136.1" r=".57" fill="#000080"/>
<circle cx="75.8" cy="136.1" r=".57" fill="none" stroke="#000080" stroke-width=".14"/>
<path d="M75.8 126.2h-11.3l-7.1 7h-9.9v4.3" fill="none" stroke="#000080" stroke-width=".3"/>
<circle cx="75.8" cy="126.2" r=".57" fill="#000080"/>
<circle cx="75.8" cy="126.2" r=".57" fill="none" stroke="#000080" stroke-width=".14"/>
<path d="M128.2 44.1v11.3h-2.9M131 44.1v14.1M133.8 44.1v14.1M139.5 44.1v12.7M186.3 100.7h4.2M43.2 178.5h4.3M43.2 164.4h4.3M61.6 178.5h9.9M61.6 164.4h9.9M80 178.5h4.3M80 164.4h4.3" fill="none" stroke="#000080" stroke-width=".3"/>
<circle cx="186.3" cy="100.7" r=".57" fill="#000080"/>
<circle cx="186.3" cy="100.7" r=".57" fill="none" stroke="#000080" stroke-width=".14"/>
<path d="M186.3 89.4h4.2" fill="none" stroke="#000080" stroke-width=".3"/>
<circle cx="186.3" cy="89.4" r=".57" fill="#000080"/>
<circle cx="186.3" cy="89.4" r=".57" fill="none" stroke="#000080" stroke-width=".14"/>
<path d="M196.2 89.4h4.2v11.3h-4.2" fill="none" stroke="#000080" stroke-width=".3"/>
<circle cx="200.4" cy="100.7" r=".57" fill="#000080"/>
<circle cx="200.4" cy="100.7" r=".57" fill="none" stroke="#000080" stroke-width=".14"/>
<path d="M200.4 100.7h2.9" fill="none" stroke="#000080" stroke-width=".3"/>
<circle cx="200.4" cy="100.7" r=".57" fill="#000080"/>
<circle cx="200.4" cy="100.7" r=".57" fill="none" stroke="#000080" stroke-width=".14"/>
<path d="M186.3 86.5v18.4h-8.5M177.8 133.2h17M177.8 136.1h17" fill="none" stroke="#000080" stroke-width=".3"/>
<circle cx="186.3" cy="100.7" r=".57" fill="#000080"/>
<circle cx="186.3" cy="100.7" r=".57" fill="none" stroke="#000080" stroke-width=".14"/>
<circle cx="186.3" cy="89.4" r=".57" fill="#000080"/>
<circle cx="186.3" cy="89.4" r=".57" fill="none" stroke="#000080" stroke-width=".14"/>
<path d="M177.8 130.4h17M177.8 127.6h17M177.8 124.8h17M177.8 121.9h17M177.8 138.9h17M177.8 147.4h9.9M177.8 155.9h17M177.8 158.7h17M177.8 141.7h17M199 147.4h9.9M217.4 147.4h2.8" fill="none" stroke="#000080" stroke-width=".3"/>
<path d="M194.8 140.3h12.7l1.4 1.4-1.4 1.5h-12.7z" fill-rule="evenodd" fill="#ffff80"/>
<path d="M194.8 140.3h12.7l1.4 1.4-1.4 1.5h-12.7z" fill="none" stroke="#800000" stroke-width=".14"/>
<g font-size="2.6">
<text x="37.6" y="5.2">1</text>
<text x="104.7" y="5.2">2</text>
<text x="172.1" y="5.2">3</text>
<text x="239.2" y="5.2">4</text>
<text x="42.7" y="20.8">3</text>
<text x="48" y="22.2">IN</text>
<text x="61.5" y="22.2">OUT</text>
<text x="70.9" y="20.8">2</text>
<text x="6.8" y="29">A</text>
<text x="58.2" y="27.9" transform="rotate(-90 58.2 27.9)">ADJ</text>
<text x="270.3" y="29">A</text>
<text x="56.8" y="33.1" transform="rotate(-90 56.8 33.1)">1</text>
<text x="129" y="33.6" transform="rotate(-90 129 33.6)">VBUS</text>
<text x="131.9" y="33.6" transform="rotate(-90 131.9 33.6)">D-/DM</text>
<text x="134.7" y="33.6" transform="rotate(-90 134.7 33.6)">D+/DP</text>
<text x="137.5" y="33.6" transform="rotate(-90 137.5 33.6)">ID</text>
<text x="140.4" y="33.6" transform="rotate(-90 140.4 33.6)">GND</text>
<text x="127.6" y="38.8" transform="rotate(-90 127.6 38.8)">1</text>
<text x="130.5" y="39" transform="rotate(-90 130.5 39)">2</text>
<text x="133.3" y="38.9" transform="rotate(-90 133.3 38.9)">3</text>
<text x="136.1" y="39" transform="rotate(-90 136.1 39)">4</text>
<text x="139" y="38.9" transform="rotate(-90 139 38.9)">5</text>
<text x="49.8" y="67.5">16</text>
<text x="51.1" y="70.4">4</text>
<text x="56.5" y="69">VCC</text>
<text x="56.5" y="71.8">V3</text>
<text x="64.4" y="69">TXO</text>
<text x="65.2" y="71.8">RXI</text>
<text x="73.8" y="67.5">2</text>
<text x="73.8" y="70.4">3</text>
<text x="49.8" y="73.2">15</text>
<text x="51.2" y="76">5</text>
<text x="56.5" y="74.6">R232</text>
<text x="56.5" y="77.5">UD+</text>
<text x="64.4" y="77.5">DTR</text>
<text x="65" y="74.6">RTS</text>
<text x="73.8" y="73.2">14</text>
<text x="73.8" y="76">13</text>
<text x="7" y="82.1">B</text>
<text x="51.1" y="78.9">6</text>
<text x="56.5" y="80.3">UD-</text>
<text x="64.2" y="80.3">DCD</text>
<text x="67.1" y="83.1">RI</text>
<text x="73.8" y="78.9">12</text>
<text x="73.8" y="81.7">11</text>
<text x="270.4" y="82.1">B</text>
<text x="51.3" y="87.3">1</text>
<text x="56.5" y="88.8">GND</text>
<text x="64.5" y="86">DSR</text>
<text x="65" y="88.8">CTS</text>
<text x="73.8" y="84.5">10</text>
<text x="73.8" y="87.3">9</text>
<text x="165.9" y="105.8">3V3</text>
<text x="174.3" y="104.4">2</text>
<text x="46.9" y="114" transform="rotate(-90 46.9 114)">3</text>
<text x="134.7" y="110">3</text>
<text x="140.1" y="111.4">EN</text>
<text x="166.2" y="111.4">IO0</text>
<text x="174.3" y="110">25</text>
<text x="174.3" y="112.9">24</text>
<text x="55.4" y="118.5">1</text>
<text x="134.6" y="118.5">4</text>
<text x="140.1" y="119.9">SENSOR_VP</text>
<text x="166.2" y="117.1">IO4</text>
<text x="166.2" y="114.3">IO2</text>
<text x="166.3" y="119.9">IO5</text>
<text x="174.3" y="115.7">26</text>
<text x="174.3" y="118.5">29</text>
<text x="46.9" y="125.3" transform="rotate(-90 46.9 125.3)">2</text>
<text x="134.7" y="121.4">5</text>
<text x="140.1" y="122.8">SENSOR_VN</text>
<text x="164.9" y="122.8">IO12</text>
<text x="165" y="125.6">IO13</text>
<text x="174.3" y="121.4">14</text>
<text x="174.3" y="124.2">16</text>
<text x="134.7" y="127">6</text>
<text x="134.7" y="129.9">7</text>
<text x="140.1" y="128.4">IO34</text>
<text x="140.1" y="131.2">IO35</text>
<text x="164.9" y="128.4">IO14</text>
<text x="165" y="131.2">IO15</text>
<text x="174.3" y="127">13</text>
<text x="174.3" y="129.9">23</text>
<text x="7" y="135.1">C</text>
<text x="140.1" y="136.9">TXD0</text>
<text x="164.9" y="134.1">IO16</text>
<text x="165" y="136.9">IO17</text>
<text x="174.3" y="132.7">27</text>
<text x="174.3" y="135.5">28</text>
<text x="270.4" y="135.1">C</text>
<text x="46.9" y="138.1" transform="rotate(-90 46.9 138.1)">2</text>
<text x="55.4" y="142.6">1</text>
<text x="140.1" y="139.7">RXD0</text>
<text x="164.9" y="142.6">IO19</text>
<text x="165" y="139.7">IO18</text>
<text x="174.3" y="138.3">30</text>
<text x="174.3" y="141.2">31</text>
<text x="46.9" y="149.3" transform="rotate(-90 46.9 149.3)">3</text>
<text x="133.3" y="146.8">20</text>
<text x="133.4" y="144">19</text>
<text x="140.1" y="145.4">SCS/CMD</text>
<text x="140.6" y="148.2">SCK/CLK</text>
<text x="164.9" y="148.2">IO22</text>
<text x="165.1" y="145.4">IO21</text>
<text x="174.3" y="144">33</text>
<text x="174.3" y="146.8">36</text>
<text x="174.3" y="149.7">37</text>
<text x="133.3" y="155.3">22</text>
<text x="133.6" y="152.5">21</text>
<text x="140.1" y="153.9">SDO/SD0</text>
<text x="165" y="153.9">IO25</text>
<text x="165" y="151.1">IO23</text>
<text x="174.3" y="152.5">10</text>
<text x="174.3" y="155.3">11</text>
<text x="133.4" y="161">17</text>
<text x="140.1" y="156.7">SDI/SD1</text>
<text x="164.9" y="156.7">IO26</text>
<text x="165" y="159.6">IO27</text>
<text x="174.3" y="158.2">12</text>
<text x="174.3" y="161">8</text>
<text x="133.4" y="163.8">18</text>
<text x="140.1" y="162.4">SHD/SD2</text>
<text x="140.1" y="165.2">SWP/SD3</text>
<text x="164.9" y="162.4">IO32</text>
<text x="165" y="165.2">IO33</text>
<text x="174.3" y="163.8">9</text>
<text x="164.6" y="170.9">GND</text>
<text x="174.3" y="169.5">1</text>
<text x="6.9" y="188.2">D</text>
<text x="170.7" y="187.9">Title</text>
<text x="270.3" y="188.2">D</text>
<text x="170.7" y="196.4">Size</text>
<text x="184.8" y="196.4">Number</text>
<text x="241.5" y="196.4">Revision</text>
<text x="172.1" y="200.6">A</text>
<text x="170.7" y="204.9">Date:</text>
<text x="170.7" y="207.7">File:</text>
<text x="183.4" y="204.9">4/05/2023</text>
<text x="183.4" y="207.7">D:\Final-Project\..\ESP32.SchDoc</text>
<text x="227.3" y="204.9">Sheet</text>
<text x="227.3" y="207.7">Drawn By:</text>
<text x="234.9" y="204.9">of</text>
<text x="37.6" y="212">1</text>
<text x="104.7" y="212">2</text>
<text x="172.1" y="212">3</text>
<text x="239.2" y="212">4</text>
</g>
<g font-size="2.6" fill="#800000">
<text x="25.3" y="15.2">+5V</text>
<text x="83.9" y="15.2">+3.3V</text>
<text x="54.6" y="52">GND</text>
<text x="42.8" y="59">+3.3V</text>
<text x="117.4" y="56.2">+5V</text>
<text x="130.5" y="58.2" transform="rotate(-90 130.5 58.2)">D_N</text>
<text x="133.3" y="58.2" transform="rotate(-90 133.3 58.2)">D_P</text>
<text x="136.8" y="64.7">GND</text>
<text x="20.2" y="69">GND</text>
<text x="78.6" y="70.4">CH340_RXD</text>
<text x="78.6" y="67.5">CH340_TXD</text>
<text x="37.5" y="76">D_P</text>
<text x="78.6" y="73.2">RST</text>
<text x="78.6" y="76">DTR</text>
<text x="37.5" y="78.9">D_N</text>
<text x="183" y="83.1">+3.3V</text>
<text x="34.3" y="88.8">GND</text>
<text x="209.5" y="101.5">GND</text>
<text x="50.3" y="108.6">EN</text>
<text x="121.1" y="110">EN</text>
<text x="180.6" y="110">IO0</text>
<text x="78.6" y="125.6">DTR</text>
<text x="180.6" y="121.4">SPI2_MISO</text>
<text x="180.6" y="124.2">SPI2_MOSI</text>
<text x="195.8" y="125.6">ESP_MOSI</text>
<text x="195.8" y="122.8">ESP_MISO</text>
<text x="180.6" y="127">SPI2_SCLK</text>
<text x="180.6" y="129.9">SPI2_CS</text>
<text x="195.7" y="128.4">ESP_SCLK</text>
<text x="197.5" y="131.2">ESP_CS</text>
<text x="78.6" y="135.5">RST</text>
<text x="118.2" y="135.5">CH340_RXD 35</text>
<text x="180.6" y="132.7">RXD2</text>
<text x="180.6" y="135.5">TXD2</text>
<text x="196.3" y="134.1">ESP_RXD</text>
<text x="196.4" y="136.9">ESP_TXD</text>
<text x="118.2" y="138.3">CH340_TXD 34</text>
<text x="180.6" y="138.3">INPUT</text>
<text x="180.6" y="141.2">OUTPUT</text>
<text x="196.4" y="142.6">ESP_OUT</text>
<text x="197.6" y="139.7">ESP_IN</text>
<text x="226.5" y="148.2">GND</text>
<text x="50.3" y="152.5">IO0</text>
<text x="180.6" y="155.3">INT</text>
<text x="180.6" y="158.2">RST</text>
<text x="196.7" y="159.6">ESP_RST</text>
<text x="196.9" y="156.7">ESP_INT</text>
<text x="31.5" y="165.2">GND</text>
<text x="64.4" y="163.8">EN</text>
<text x="87.6" y="165.2">+3.3V</text>
<text x="189.7" y="170.9">GND</text>
<text x="31.5" y="179.4">GND</text>
<text x="64.4" y="178">IO0</text>
<text x="87.6" y="179.4">+3.3V</text>
</g>
<g font-size="2.6" fill="#000080">
<text x="124.5" y="14.3">USB1</text>
<text x="46" y="18">U3</text>
<text x="54.5" y="18">LM1117-ADJ</text>
<text x="30.1" y="30.5">C8</text>
<text x="30.1" y="33.3">10uF</text>
<text x="41.5" y="30.5">C9</text>
<text x="41.5" y="33.3">100nF</text>
<text x="78.3" y="30.5">C10</text>
<text x="78.3" y="33.3">10uF</text>
<text x="89.6" y="30.5">C11</text>
<text x="89.6" y="33.3">100nF</text>
<text x="37.2" y="65">C12</text>
<text x="54.5" y="64.7">U4</text>
<text x="37.2" y="72.9">100nF</text>
<text x="191.6" y="86.2">C13</text>
<text x="54.5" y="93.1">CH340C</text>
<text x="191.6" y="94.1">100nF</text>
<text x="138.1" y="101.5">U5</text>
<text x="191.6" y="97.6">C14</text>
<text x="191.6" y="105.5">10uF</text>
<text x="53.1" y="114.3">Q1</text>
<text x="65.6" y="117.4">R7</text>
<text x="51.7" y="124.2">C1815</text>
<text x="65.6" y="122.5">10k</text>
<text x="53.1" y="139.7">Q2</text>
<text x="65.6" y="141.4">R8</text>
<text x="211.2" y="143.4">D7</text>
<text x="53.1" y="148.2">C1815</text>
<text x="65.6" y="146.5">10k</text>
<text x="190.2" y="145.7">R9</text>
<text x="190.2" y="150.8">330R</text>
<text x="211.2" y="151.9">BLUE</text>
<text x="48.9" y="160.7">B1</text>
<text x="72.6" y="162.7">R10</text>
<text x="72.6" y="167.8">10k</text>
<text x="48.9" y="174.9">B2</text>
<text x="72.6" y="176.8">R11</text>
<text x="138.1" y="175.1">ESP32-WROOM-32</text>
<text x="72.6" y="181.9">10k</text>
</g>
<g font-size="1" fill="#000080">
<text x="48.9" y="163.9">1</text>
<text x="59.9" y="163.9">2</text>
<text x="48.9" y="178">1</text>
<text x="59.9" y="178">2</text>
</g>
</svg>
